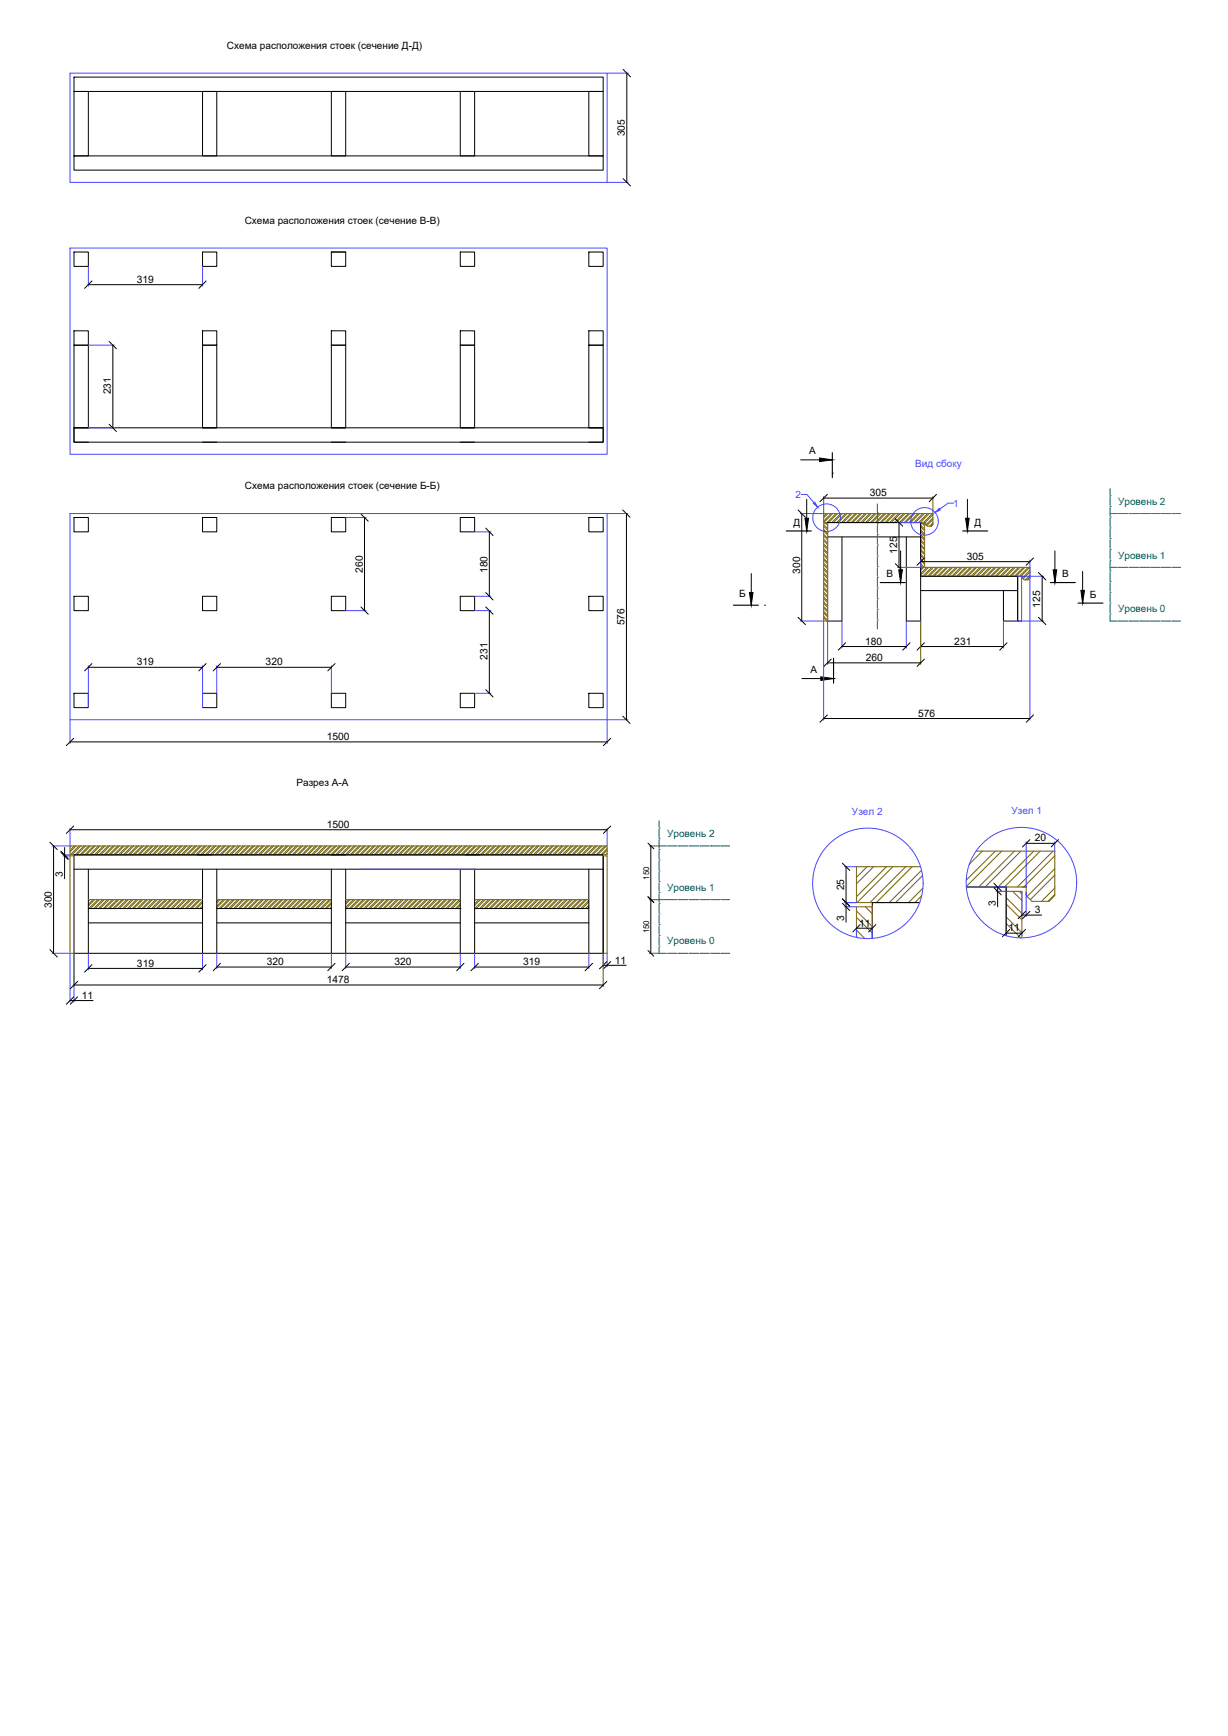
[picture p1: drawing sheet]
<svg xmlns="http://www.w3.org/2000/svg" width="420mm" height="594mm" viewBox="0 0 420 594" stroke-linecap="round" stroke-linejoin="round" font-family="sans-serif">
<g fill="none" stroke="#9d4f01" stroke-width=".34">
<path d="M281.8 179.5l1.4 1.4M282.6 179.2l.6 .6M283.1 179.2h.1M315 179.7l1.4 1.4M315.6 179.2l.8 .8M316.1 179.2l.3 .2M281.8 199.9l1.4 1.3M281.8 198.2l1.4 1.4M281.8 196.6l1.4 1.3M281.8 194.9l1.4 1.4M281.8 193.3l1.4 1.3M281.8 191.7l1.4 1.3"/>
<path d="M281.8 190l1.4 1.3M281.8 188.4l1.4 1.3M281.8 186.7l1.4 1.3M281.8 185.1l1.4 1.3M281.8 183.4l1.4 1.3M281.8 181.8l1.4 1.3M281.8 180.1l1.4 1.3M281.8 199.3l1.4 1.4M281.8 197.7l1.4 1.3M281.8 196l1.4 1.4M281.8 194.4l1.4 1.3M281.8 192.8l1.4 1.3"/>
<path d="M281.8 191.1l1.4 1.3M281.8 189.5l1.4 1.3M281.8 187.8l1.4 1.3M281.8 186.2l1.4 1.3M281.8 184.5l1.4 1.3M281.8 182.9l1.4 1.3M281.8 181.2l1.4 1.3M315 193.5l.7 .7M315 191.8l1.4 1.4M315 190.2l1.4 1.3M315 188.5l1.4 1.4M315 186.9l1.4 1.3"/>
<path d="M315 185.2l1.4 1.4M315 183.6l1.4 1.3M315 181.9l1.4 1.4M315 180.3l1.4 1.3M315 192.9l1.2 1.3M315 191.3l1.4 1.3M315 189.6l1.4 1.4M315 188l1.4 1.3M315 186.3l1.4 1.4M315 184.7l1.4 1.3M315 183l1.4 1.4M315 181.4l1.4 1.3"/>
<path d="M281.8 211.4l1.1 1.1M281.8 209.8l1.4 1.3M281.8 208.1l1.4 1.4M281.8 206.5l1.4 1.3M281.8 204.8l1.4 1.4M281.8 203.2l1.4 1.3M281.8 201.5l1.4 1.4M281.8 210.9l1.4 1.3M281.8 209.2l1.4 1.4M281.8 207.6l1.4 1.3M281.8 205.9l1.4 1.4M281.8 204.3l1.4 1.3"/>
<path d="M281.8 202.6l1.4 1.4M281.8 201l1.4 1.3M293 313.9l5.4 5.4M293 318.3l3 2.9M293 311.7l5.4 5.4M296.1 310.3l2.3 2.4M298.2 310.3l.2 .2M344.3 316l4.9 5M344.3 309.4l5.3 5.4M344.3 313.8l5.3 5.4M344.3 307.2l5.3 5.4M346.5 305l3.1 3.2"/>
<path d="M348.7 305l.9 1M24 326.2h1.3M206.4 326.2h1.3M293 320.5l.5 .4"/>
</g>
<path d="M281.8 179.2h1.4v33.3h-1.4zM315 178.8v15.4h1.4v-15h-1.4M348.2 197.2h1.3v15.3h-1.3zM25.3 292.9h-1.3v33.3M206.4 292.5v.4h1.3v33.3M344.3 305h5.3v16M344.3 303.5v16.7M293 320.8v-10.5h5.4v10.9" fill="none" stroke="#9d4f01" stroke-width=".34"/>
<g fill="none" stroke="#6f6201" stroke-width=".34">
<path d="M281.8 169.9v5.8M282.7 175.7l-.9 1M283.3 175.7l-1.5 1.5M284.4 175.7l-2.6 2.6M284.9 175.7l-3 3.1M286 175.7l-3 3.1M286.6 175.7l-3.1 3.1M287.7 175.7l-3.1 3.1M288.2 175.7l-3 3.1M289.3 175.7l-3 3.1M289.9 175.7l-3.1 3.1M291 175.7l-3.1 3.1"/>
<path d="M291.5 175.7l-3 3.1M292.6 175.7l-3 3.1M293.2 175.7l-3.1 3.1M294.3 175.7l-3.1 3.1M294.8 175.7l-3 3.1M295.9 175.7l-3 3.1M296.5 175.7l-3.1 3.1M297.6 175.7l-3.1 3.1M298.1 175.7l-3 3.1M299.2 175.7l-3 3.1M299.8 175.7l-3.1 3.1M300.9 175.7l-3.1 3.1"/>
<path d="M301.4 175.7l-3 3.1M302.5 175.7l-3 3.1M303.1 175.7l-3.1 3.1M304.2 175.7l-3.1 3.1M304.7 175.7l-3 3.1M305.8 175.7l-3 3.1M306.4 175.7l-3.1 3.1M307.5 175.7l-3.1 3.1M308 175.7l-3 3.1M309.1 175.7l-3 3.1M309.7 175.7l-3.1 3.1M310.8 175.7l-3.1 3.1"/>
<path d="M311.3 175.7l-3 3.1M312.4 175.7l-3 3.1M313 175.7l-3.1 3.1M314.1 175.7l-3.1 3.1M314.6 175.7l-3 3.1M315.7 175.7l-3 3.1M316.3 175.7l-3.1 3.1M317.4 175.7l-3.1 3.1M317.9 175.7l-3 3.1M319 175.7l-3 3.1M319.2 179.5l-.6 .6M319.2 177.8l-2.1 2.1"/>
<path d="M319.2 176.2l-2.7 2.6M319.2 178.9l-1.1 1.2M319.2 177.3l-2.4 2.3M319.2 169.9v5.8M315.5 194.2l-.5 .4M316.1 194.2l-1.1 1M317.2 194.2l-2.2 2.1M317.7 194.2l-2.7 2.6M318.8 194.2l-3.1 3M319.4 194.2l-3.1 3M320.5 194.2l-3.1 3M321 194.2l-3.1 3"/>
<path d="M322.1 194.2l-3.1 3M322.7 194.2l-3.1 3M323.8 194.2l-3.1 3M324.3 194.2l-3.1 3M325.4 194.2l-3.1 3M326 194.2l-3.1 3M327.1 194.2l-3.1 3M327.6 194.2l-3.1 3M328.7 194.2l-3.1 3M329.3 194.2l-3.1 3M330.4 194.2l-3.1 3M330.9 194.2l-3.1 3"/>
<path d="M332 194.2l-3.1 3M332.6 194.2l-3.1 3M333.7 194.2l-3.1 3M334.2 194.2l-3.1 3M335.3 194.2l-3.1 3M335.9 194.2l-3.1 3M337 194.2l-3.1 3M337.5 194.2l-3.1 3M338.6 194.2l-3.1 3M339.2 194.2l-3.1 3M340.3 194.2l-3.1 3M340.8 194.2l-3.1 3"/>
<path d="M341.9 194.2l-3.1 3M342.5 194.2l-3.1 3M343.6 194.2l-3.1 3M344.1 194.2l-3.1 3M345.2 194.2l-3.1 3M345.7 194.2l-3 3M346.8 194.2l-3 3M347.4 194.2l-3.1 3M348.5 194.2l-3.1 3M349 194.2l-3 3M350.1 194.2l-3 3M350.7 194.2l-3.1 3"/>
<path d="M351.8 194.2l-3.1 3M352.3 194.2l-3 3M352.4 197.4l-1 1M352.4 195.8l-2.3 2.3M352.4 196.9l-1.6 1.5M352.4 195.2l-2.5 2.5M296.7 296.6l-3.7 3.6M298.9 296.6l-5.9 5.8M303.3 296.6l-10.3 10.2M305.5 296.6l-12.3 12.3M309.9 296.6l-12.3 12.3M312.1 296.6l-12.3 12.3"/>
<path d="M315.3 297.8l-11.1 11.1M315.6 299.6l-9.1 9.3M336.1 291.3l-4.5 4.5M340.5 291.3l-9.9 9.9M342.7 291.3l-12.1 12.1M347.1 291.3l-12.2 12.2M349.3 291.3l-12.2 12.2M353.7 291.3l-12.2 12.2M355.9 291.3l-12.2 12.2M360.3 291.3l-12.2 12.2M360.9 299.5l-8.4 8.4M360.9 292.9l-10.6 10.6"/>
<path d="M360.9 297.3l-9.5 9.5M315.3 306.5l-2.2 2.4M315.8 304l-4.9 4.9M360.9 306.1l-2.3 2.4M360.9 303.9l-4.5 4.6"/>
</g>
<g fill="none" stroke="#6f6201" stroke-width=".34">
<path d="M281.8 175.7h37.4v3.8l-.5 .6h-1.5l-.5-.6v-.7h-34.9zM316.4 178.8h.3M315 194.2h37.4v3.7l-.5 .5h-1.5l-.5-.5v-.7h-34.9zM349.5 197.2h.4M283.2 212.6v14.7M315 212.6v14.7M24.3 289.5l-.3 .4M25.3 292.5h-1.3v-3h183.7v3h-1.3M25.4 289.5l-1.4 1.5M26 289.5l-2 2M27.1 289.5l-3.1 3M27.6 289.5l-3 3"/>
<path d="M28.7 289.5l-3 3M29.3 289.5l-3.1 3M30.4 289.5l-3.1 3M30.9 289.5l-3 3M32 289.5l-3 3M32.6 289.5l-3.1 3M33.7 289.5l-3.1 3M34.2 289.5l-3 3M35.3 289.5l-3 3M35.9 289.5l-3 3M37 289.5l-3 3M37.5 289.5l-3 3"/>
<path d="M38.7 289.5l-3.1 3M39.2 289.5l-3 3M40.3 289.5l-3.1 3M40.9 289.5l-3.1 3M42 289.5l-3.1 3M42.5 289.5l-3.1 3M43.6 289.5l-3.1 3M44.2 289.5l-3.1 3M45.3 289.5l-3.1 3M45.8 289.5l-3.1 3M46.9 289.5l-3.1 3M47.5 289.5l-3.1 3"/>
<path d="M48.6 289.5l-3.1 3M49.1 289.5l-3.1 3M50.2 289.5l-3.1 3M50.8 289.5l-3.1 3M51.9 289.5l-3.1 3M52.4 289.5l-3.1 3M53.5 289.5l-3.1 3M54.1 289.5l-3.1 3M55.2 289.5l-3.1 3M55.7 289.5l-3.1 3M56.8 289.5l-3.1 3M57.4 289.5l-3.1 3"/>
<path d="M58.5 289.5l-3.1 3M59 289.5l-3.1 3M60.1 289.5l-3.1 3M60.7 289.5l-3.1 3M61.8 289.5l-3.1 3M62.3 289.5l-3.1 3M63.4 289.5l-3.1 3M64 289.5l-3.1 3M65.1 289.5l-3.1 3M65.6 289.5l-3.1 3M66.7 289.5l-3.1 3M67.3 289.5l-3.1 3"/>
<path d="M68.4 289.5l-3.1 3M68.9 289.5l-3.1 3M70 289.5l-3.1 3M70.6 289.5l-3.1 3M71.6 289.5l-3 3M72.2 289.5l-3.1 3M73.3 289.5l-3.1 3M73.8 289.5l-3 3M74.9 289.5l-3 3M75.5 289.5l-3.1 3M76.6 289.5l-3.1 3M77.1 289.5l-3 3"/>
<path d="M78.2 289.5l-3 3M78.8 289.5l-3.1 3M79.9 289.5l-3.1 3M80.4 289.5l-3 3M81.5 289.5l-3 3M82.1 289.5l-3.1 3M83.2 289.5l-3.1 3M83.7 289.5l-3 3M84.8 289.5l-3 3M85.4 289.5l-3.1 3M86.5 289.5l-3.1 3M87 289.5l-3 3"/>
<path d="M88.1 289.5l-3 3M88.7 289.5l-3.1 3M89.8 289.5l-3.1 3M90.3 289.5l-3 3M91.4 289.5l-3 3M92 289.5l-3.1 3M93.1 289.5l-3.1 3M93.6 289.5l-3 3M94.7 289.5l-3 3M95.3 289.5l-3.1 3M96.4 289.5l-3.1 3M96.9 289.5l-3 3"/>
<path d="M98 289.5l-3 3M98.6 289.5l-3.1 3M99.7 289.5l-3.1 3M100.2 289.5l-3 3M101.3 289.5l-3 3M101.9 289.5l-3.1 3M103 289.5l-3.1 3M103.5 289.5l-3 3M104.6 289.5l-3 3M105.2 289.5l-3 3M106.3 289.5l-3 3M106.8 289.5l-3 3"/>
<path d="M107.9 289.5l-3 3M108.5 289.5l-3 3M109.6 289.5l-3 3M110.2 289.5l-3.1 3M111.3 289.5l-3.1 3M111.8 289.5l-3 3M112.9 289.5l-3 3M113.5 289.5l-3.1 3M114.6 289.5l-3.1 3M115.1 289.5l-3 3M116.2 289.5l-3 3M116.8 289.5l-3.1 3"/>
<path d="M117.9 289.5l-3.1 3M118.4 289.5l-3 3M119.5 289.5l-3 3M120.1 289.5l-3.1 3M121.2 289.5l-3.1 3M121.7 289.5l-3 3M122.8 289.5l-3 3M123.4 289.5l-3.1 3M124.5 289.5l-3.1 3M125 289.5l-3 3M126.1 289.5l-3 3M126.7 289.5l-3.1 3"/>
<path d="M127.8 289.5l-3.1 3M128.3 289.5l-3 3M129.4 289.5l-3.1 3M130 289.5l-3.1 3M131.1 289.5l-3.1 3M131.6 289.5l-3.1 3M132.7 289.5l-3.1 3M133.3 289.5l-3.1 3M134.4 289.5l-3.1 3M134.9 289.5l-3.1 3M136 289.5l-3.1 3M136.6 289.5l-3.1 3"/>
<path d="M137.7 289.5l-3.1 3M138.2 289.5l-3.1 3M139.3 289.5l-3.1 3M139.9 289.5l-3.1 3M141 289.5l-3.1 3M141.5 289.5l-3.1 3M142.6 289.5l-3.1 3M143.2 289.5l-3.1 3M144.3 289.5l-3.1 3M144.8 289.5l-3.1 3M145.9 289.5l-3.1 3M146.5 289.5l-3.1 3"/>
<path d="M147.6 289.5l-3.1 3M148.1 289.5l-3.1 3M149.2 289.5l-3.1 3M149.8 289.5l-3.1 3M150.9 289.5l-3.1 3M151.4 289.5l-3.1 3M152.5 289.5l-3.1 3M153.1 289.5l-3.1 3M154.2 289.5l-3.1 3M154.7 289.5l-3.1 3M155.8 289.5l-3.1 3M156.4 289.5l-3.1 3"/>
<path d="M157.5 289.5l-3.1 3M158 289.5l-3.1 3M159.1 289.5l-3.1 3M159.7 289.5l-3.1 3M160.7 289.5l-3 3M161.3 289.5l-3.1 3M162.4 289.5l-3.1 3M162.9 289.5l-3 3M164 289.5l-3 3M164.6 289.5l-3.1 3M165.7 289.5l-3.1 3M166.2 289.5l-3 3"/>
<path d="M167.3 289.5l-3 3M167.9 289.5l-3.1 3M169 289.5l-3.1 3M169.5 289.5l-3 3M170.6 289.5l-3 3M171.2 289.5l-3.1 3M172.3 289.5l-3.1 3M172.8 289.5l-3 3M173.9 289.5l-3 3M174.5 289.5l-3.1 3M175.6 289.5l-3 3M176.1 289.5l-3 3"/>
<path d="M177.2 289.5l-3 3M177.8 289.5l-3 3M178.9 289.5l-3 3M179.5 289.5l-3.1 3M180.6 289.5l-3.1 3M181.1 289.5l-3 3M182.2 289.5l-3 3M182.8 289.5l-3.1 3M183.9 289.5l-3.1 3M184.4 289.5l-3 3M185.5 289.5l-3 3M186.1 289.5l-3.1 3"/>
<path d="M187.2 289.5l-3.1 3M187.7 289.5l-3 3M188.8 289.5l-3 3M189.4 289.5l-3.1 3M190.5 289.5l-3.1 3M191 289.5l-3 3M192.1 289.5l-3 3M192.7 289.5l-3.1 3M193.8 289.5l-3.1 3M194.3 289.5l-3 3M195.4 289.5l-3 3M196 289.5l-3.1 3"/>
<path d="M197.1 289.5l-3.1 3M197.6 289.5l-3 3M198.7 289.5l-3 3M199.3 289.5l-3.1 3M200.4 289.5l-3.1 3M200.9 289.5l-3 3M202 289.5l-3 3M202.6 289.5l-3.1 3M203.7 289.5l-3.1 3M204.2 289.5l-3 3M205.3 289.5l-3 3M205.9 289.5l-3.1 3"/>
<path d="M207 289.5l-3.1 3M207.5 289.5l-3 3M207.7 290.9l-1.6 1.6M207.7 292l-.5 .5M207.7 290.4l-2.1 2.1M222.2 289.5h3.3M315 296.6h-22v12.3h21.7M333.9 291.3h27v15.2l-2 2h-5.8l-2-2v-3h-20.5M30.2 307.9h39.1M30.7 307.9l-.5 .5M31.8 307.9l-1.6 1.6M32.4 307.9l-2.2 2.1"/>
<path d="M33.5 307.9l-3.1 3M34 307.9l-3.1 3M35.1 307.9l-3.1 3M35.7 307.9l-3.1 3M36.8 307.9l-3.1 3M37.3 307.9l-3.1 3M38.4 307.9l-3.1 3M39 307.9l-3.1 3M40.1 307.9l-3.1 3M40.6 307.9l-3.1 3M41.7 307.9l-3 3M42.3 307.9l-3.1 3"/>
<path d="M43.4 307.9l-3.1 3M43.9 307.9l-3 3M45 307.9l-3 3M45.6 307.9l-3.1 3M46.7 307.9l-3.1 3M47.2 307.9l-3 3M48.3 307.9l-3 3M48.9 307.9l-3.1 3M50 307.9l-3.1 3M50.5 307.9l-3 3M51.6 307.9l-3 3M52.2 307.9l-3.1 3"/>
<path d="M53.3 307.9l-3.1 3M53.8 307.9l-3 3M54.9 307.9l-3 3M55.5 307.9l-3.1 3M56.6 307.9l-3.1 3M57.1 307.9l-3 3M58.2 307.9l-3 3M58.8 307.9l-3.1 3M59.9 307.9l-3.1 3M60.4 307.9l-3 3M61.5 307.9l-3 3M62.1 307.9l-3.1 3"/>
<path d="M63.2 307.9l-3.1 3M63.7 307.9l-3 3M64.8 307.9l-3 3M65.4 307.9l-3.1 3M66.5 307.9l-3.1 3M67 307.9l-3 3M68.1 307.9l-3 3M68.7 307.9l-3.1 3M69.3 310.5l-.4 .4M69.3 308.9l-2 2M69.3 310l-.9 .9M69.3 308.3l-2.6 2.6"/>
<path d="M74.2 307.9h39.2M74.7 307.9l-.5 .5M75.3 307.9l-1.1 1.1M76.4 307.9l-2.2 2.2M76.9 307.9l-2.7 2.7M78 307.9l-3 3M78.6 307.9l-3.1 3M79.7 307.9l-3.1 3M80.2 307.9l-3 3M81.3 307.9l-3 3M81.9 307.9l-3.1 3M83 307.9l-3.1 3"/>
<path d="M83.5 307.9l-3 3M84.6 307.9l-3 3M85.2 307.9l-3.1 3M86.3 307.9l-3.1 3M86.8 307.9l-3 3M87.9 307.9l-3 3M88.5 307.9l-3.1 3M89.6 307.9l-3.1 3M90.1 307.9l-3 3M91.2 307.9l-3 3M91.8 307.9l-3.1 3M92.9 307.9l-3.1 3"/>
<path d="M93.4 307.9l-3 3M94.5 307.9l-3 3M95.1 307.9l-3.1 3M96.2 307.9l-3.1 3M96.7 307.9l-3 3M97.8 307.9l-3 3M98.4 307.9l-3.1 3M99.5 307.9l-3.1 3M100 307.9l-3 3M101.1 307.9l-3 3M101.7 307.9l-3.1 3M102.8 307.9l-3.1 3"/>
<path d="M103.3 307.9l-3 3M104.4 307.9l-3.1 3M105 307.9l-3.1 3M106.1 307.9l-3.1 3M106.6 307.9l-3.1 3M107.7 307.9l-3.1 3M108.3 307.9l-3.1 3M109.4 307.9l-3.1 3M109.9 307.9l-3.1 3M111 307.9l-3.1 3M111.6 307.9l-3.1 3M112.7 307.9l-3.1 3"/>
<path d="M113.2 307.9l-3 3M113.4 309.3l-1.6 1.6M113.4 310.4l-.5 .5M113.4 308.8l-2.1 2.1M118.3 307.9h39.2M119.3 307.9l-1 .9M119.8 307.9l-1.5 1.5M120.9 307.9l-2.6 2.6M121.5 307.9l-3.1 3M122.6 307.9l-3.1 3M123.1 307.9l-3 3M124.2 307.9l-3 3"/>
<path d="M124.8 307.9l-3.1 3M125.9 307.9l-3.1 3M126.4 307.9l-3 3M127.6 307.9l-3.1 3M128.1 307.9l-3.1 3M129.2 307.9l-3.1 3M129.8 307.9l-3.1 3M130.9 307.9l-3.1 3M131.4 307.9l-3.1 3M132.5 307.9l-3.1 3M133.1 307.9l-3.1 3M134.2 307.9l-3.1 3"/>
<path d="M134.7 307.9l-3.1 3M135.8 307.9l-3.1 3M136.3 307.9l-3 3M137.4 307.9l-3 3M138 307.9l-3.1 3M139.1 307.9l-3.1 3M139.6 307.9l-3 3M140.7 307.9l-3 3M141.3 307.9l-3.1 3M142.4 307.9l-3.1 3M142.9 307.9l-3 3M144 307.9l-3 3"/>
<path d="M144.6 307.9l-3.1 3M145.7 307.9l-3.1 3M146.2 307.9l-3 3M147.3 307.9l-3 3M147.9 307.9l-3.1 3M149 307.9l-3.1 3M149.5 307.9l-3 3M150.6 307.9l-3 3M151.2 307.9l-3.1 3M152.3 307.9l-3.1 3M152.8 307.9l-3 3M153.9 307.9l-3 3"/>
<path d="M154.5 307.9l-3.1 3M155.6 307.9l-3.1 3M156.1 307.9l-3 3M157.2 307.9l-3 3M157.5 310.9h.1M157.5 309.8l-1.1 1.1M157.5 308.2l-2.8 2.7M157.5 309.3l-1.7 1.6M162.4 307.9h39.1M162.7 307.9l-.3 .3M163.8 307.9l-1.4 1.4M164.4 307.9l-2 2"/>
<path d="M165.5 307.9l-3.1 3M166 307.9l-3 3M167.1 307.9l-3 3M167.7 307.9l-3.1 3M168.8 307.9l-3.1 3M169.3 307.9l-3 3M170.4 307.9l-3 3M171 307.9l-3.1 3M172.1 307.9l-3.1 3M172.6 307.9l-3 3M173.7 307.9l-3 3M174.3 307.9l-3.1 3"/>
<path d="M175.4 307.9l-3.1 3M175.9 307.9l-3 3M177 307.9l-3 3M177.6 307.9l-3.1 3M178.7 307.9l-3.1 3M179.2 307.9l-3 3M180.3 307.9l-3 3M180.9 307.9l-3.1 3M182 307.9l-3.1 3M182.5 307.9l-3 3M183.6 307.9l-3 3M184.2 307.9l-3.1 3"/>
<path d="M185.3 307.9l-3.1 3M185.8 307.9l-3 3M186.9 307.9l-3 3M187.5 307.9l-3.1 3M188.6 307.9l-3.1 3M189.1 307.9l-3 3M190.2 307.9l-3 3M190.8 307.9l-3.1 3M191.9 307.9l-3.1 3M192.4 307.9l-3 3M193.5 307.9l-3 3M194.1 307.9l-3.1 3"/>
<path d="M195.2 307.9l-3.1 3M195.7 307.9l-3 3M196.8 307.9l-3 3M197.4 307.9l-3.1 3M198.5 307.9l-3.1 3M199.1 307.9l-3.1 3M200.2 307.9l-3.1 3M200.7 307.9l-3.1 3M201.5 310.4l-.6 .5M201.5 308.7l-2.2 2.2M201.5 309.8l-1.1 1.1M201.5 308.2l-2.8 2.7"/>
<path d="M222.2 307.9h3.3M25.3 326.3v11.3M206.4 326.3v11.3M222.2 326.2h3.3"/>
</g>
<g fill="none" stroke="#000" stroke-width=".34">
<path d="M25.3 31.3h4.9v22.1h-4.9zM25.3 26.4h181.1v4.9h-181.1zM69.3 31.3h4.9v22.1h-4.9zM113.4 31.3h4.9v22.1h-4.9zM157.5 31.3h4.9v22.1h-4.9zM201.5 31.3h4.9v22.1h-4.9zM25.3 53.4h181.1v4.8h-181.1zM25.3 86.2h4.9v5h-4.9zM69.3 86.2h4.9v5h-4.9zM113.4 86.2h4.9v5h-4.9zM113.4 86.2h4.9M157.5 86.2h4.9v5h-4.9z"/>
<path d="M201.5 86.2h4.9v5h-4.9zM25.3 113.2h4.9v4.9h-4.9zM25.3 118.1h4.9v28.3h-4.9zM69.3 113.2h4.9v4.9h-4.9zM69.3 118.1h4.9v28.3h-4.9zM113.4 113.2h4.9v4.9h-4.9zM113.4 118.1h4.9v28.3h-4.9zM157.5 113.2h4.9v4.9h-4.9zM157.5 118.1h4.9v28.3h-4.9zM201.5 113.2h4.9v4.9h-4.9zM201.5 118.1h4.9v28.3h-4.9zM25.3 146.4h181.1v4.9h-181.1z"/>
<path d="M113.4 177.1h4.9M283.2 183.7h31.8M288.1 183.7v28.8h-4.9v-33.7h31.8v33.7h-4.9v-28.8M315 197.2h33.2v15.3h-4.9v-10.4M315 202.1h33.2M25.3 292.5h181.1v33.7h-181.1zM25.3 292.5h181.1v33.7M25.3 297.4h181.1M30.2 297.4v28.8M69.3 297.4v28.8M74.2 297.4v28.8M113.4 297.4v28.8"/>
<path d="M118.3 297.4v28.8M157.5 297.4v28.8M162.4 297.4v28.8M201.5 297.4v28.8M30.2 310.9h39.1M30.2 315.8h39.1M74.2 310.9h39.2M74.2 315.8h39.2M118.3 310.9h39.2M118.3 315.8h39.2M162.4 310.9h39.1M162.4 315.8h39.1"/>
<path d="M314.7 308.9h-16.3v12.3M330.6 303.5h13.7v16.7"/>
</g>
<g fill="none" stroke="#00605c" stroke-width=".34">
<path d="M300.2 175.5h.1M300.2 179.2h.1M300.2 172.5v2.6M300.2 175.9v2.9M300.2 179.5v3M379.8 169.6h.1M379.8 173.3h.1M379.8 177h.1M379.8 167.2v2.1M379.8 170v2.9M379.8 173.7v2.9M379.8 177.3v3"/>
<path d="M379.8 175.7h2.5M382.7 175.7h.1M383.1 175.7h2.9M386.4 175.7h.1M386.7 175.7h3M390 175.7h.1M390.4 175.7h3M393.7 175.7h.1M394.1 175.7h2.9M397.4 175.7h.1M397.8 175.7h2.9M401.1 175.7h.1"/>
<path d="M401.4 175.7h2.5M300.2 182.9h.1M300.2 186.5h.1M300.2 190.2h.1M300.2 193.9h.1M300.2 197.5h.1M300.2 183.2v3M300.2 186.9v2.9M300.2 190.6v2.9M300.2 194.2v3M300.2 197.9v2.9M379.8 180.7h.1"/>
<path d="M379.8 184.3h.1M379.8 188h.1M379.8 191.7h.1M379.8 195.3h.1M379.8 199h.1M379.8 181v3M379.8 184.7v2.9M379.8 188.4v2.9M379.8 192v3M379.8 195.7v3M379.8 199.4v2.9M379.8 194.2h2.5"/>
<path d="M382.7 194.2h.1M383.1 194.2h2.9M386.4 194.2h.1M386.7 194.2h3M390 194.2h.1M390.4 194.2h3M393.7 194.2h.1M394.1 194.2h2.9M397.4 194.2h.1M397.8 194.2h2.9M401.1 194.2h.1M401.4 194.2h2.5"/>
<path d="M300.2 201.2h.1M300.2 204.9h.1M300.2 208.6h.1M300.2 212.2h.1M300.2 201.6v2.9M300.2 205.2v3M300.2 208.9v3M300.2 212.6v2.6M379.8 202.7h.1M379.8 206.4h.1M379.8 210.1h.1M379.8 203.1v2.9"/>
<path d="M379.8 206.8v2.9M379.8 210.4v2.1h2.5M382.7 212.5h.1M383.1 212.5h2.9M386.4 212.5h.1M386.7 212.5h3M390 212.5h.1M390.4 212.5h3M393.7 212.5h.1M394.1 212.5h2.9M397.4 212.5h.1M397.8 212.5h2.9"/>
<path d="M401.1 212.5h.1M401.4 212.5h2.5M225.5 283.4h.1M225.5 287h.1M225.5 290.7h.1M225.5 294.4h.1M225.5 298h.1M225.5 280.9v2.1M225.5 283.7v3M225.5 287.4v2.9M225.5 291.1v2.9M225.5 294.7v3"/>
<path d="M225.5 298.4v2.9M225.5 289.5h2.5M228.4 289.5h.1M228.8 289.5h2.9M232.1 289.5h.1M232.5 289.5h2.9M235.8 289.5h.1M236.1 289.5h3M239.4 289.5h.1M239.8 289.5h2.9M243.1 289.5h.1M243.5 289.5h2.9"/>
<path d="M246.8 289.5h.1M247.1 289.5h2.5M225.5 301.7h.1M225.5 305.4h.1M225.5 309.1h.1M225.5 312.7h.1M225.5 316.4h.1M225.5 302.1v2.9M225.5 305.8v2.9M225.5 309.4v3M225.5 313.1v3M225.5 316.8v2.9"/>
<path d="M225.5 307.9h2.5M228.4 307.9h.1M228.8 307.9h2.9M232.1 307.9h.1M232.5 307.9h2.9M235.8 307.9h.1M236.1 307.9h3M239.4 307.9h.1M239.8 307.9h2.9M243.1 307.9h.1M243.5 307.9h2.9M246.8 307.9h.1"/>
<path d="M247.1 307.9h2.5M225.5 320.1h.1M225.5 323.8h.1M225.5 320.5v2.9M225.5 324.2v2h2.5M228.4 326.2h.1M228.8 326.2h2.9M232.1 326.2h.1M232.5 326.2h2.9M235.8 326.2h.1M236.1 326.2h3M239.4 326.2h.1"/>
<path d="M239.8 326.2h2.9M243.1 326.2h.1M243.5 326.2h2.9M246.8 326.2h.1M247.1 326.2h2.5"/>
</g>
<g fill="none" stroke="#4747ff" stroke-width=".34">
<path d="M24 25h183.7v37.4h-183.7zM207.8 25h7.2M207.8 62.4h7.2M24 84.9h183.7v70.6h-183.7zM30.2 91.2v6.7M69.3 91.2v6.7M30.3 118.1h8.8M30.3 146.4h8.8M24 175.7h183.7v70.6h-183.7zM118.4 177.1h6.9M207.8 175.7h7M273.8 175.7h7.9"/>
<path d="M274.2 169.2h1.9l2.4 2.9M307.1 178.8h7.8M326.3 172.2h-1.9l-2.9 2.1M162.5 182h5.5M307.1 194.2h7.8M315 191.7v2.4M348.3 197.2h8.8M352.4 191.7v2.4M352.4 194.2v52.2M118.4 209h6.9M162.5 204.1h5.5M162.5 209h5.5"/>
<path d="M273.8 212.5h7.9M281.8 212.6v33.8M288.1 212.6v9.2M310.1 212.6v9.2M315 212.6v9.2M343.3 212.6v9.2M348.2 212.5h8.9M30.2 227.8v14.3M69.3 227.8v14.3M74.2 227.8v9.4M113.4 227.8v9.4M162.5 237.3h5.5"/>
<path d="M24 246.4v8M207.7 246.4v8M207.8 246.3h7M17.8 289.5h6.1M21.5 292.5h2.4M21.5 292.9h2.4M24 283.4v6M123.2 297.4h39.2M207.7 283.4v6M289 296.6h4M351.1 288.1v15.4M360.9 288.1v3.1"/>
<path d="M289 308.9h4M289 310.3h4M293 317.1v3.7M298.4 317.1v4M330.6 303.5h13.6M340.8 305h3.4M344.3 318.8v1.4M349.6 305.1v8.6M349.6 318.8v1.4M351.1 305.1v8.6M17.8 326.2h6.1M24 326.3v16.6"/>
<path d="M25.3 326.3v16.6M30.2 326.3v5.6M69.3 326.3v5.6M74.2 326.3v5.1M113.4 326.3v5.1M118.3 326.3v5.1M157.5 326.3v5.1M162.4 326.3v5.1M201.5 326.3v5.1M206.4 326.3v4.5M207.7 326.3v4.5"/>
<circle cx="282.8" cy="177.2" r="4.7"/>
<circle cx="316.3" cy="178.4" r="4.7"/>
<circle cx="296.9" cy="302.3" r="18.9"/>
<circle cx="349.5" cy="302" r="18.9"/>
</g>
<g fill="none" stroke="#000" stroke-width=".34">
<path d="M213.2 23.8l2.5 2.5M214.5 25v37.4M213.2 61.1l2.5 2.5M30.2 97.4h39.1M31.5 96.2l-2.5 2.5M70.5 96.2l-2.5 2.5M37.3 116.9l2.5 2.5M38.6 118.1v28.3M37.3 145.2l2.5 2.5M273.9 157.4h10.9M123.5 175.9l2.5 2.5M124.7 177.1v31.9"/>
<path d="M213.1 174.5l2.5 2.5M214.3 175.7v70.6M273 174.5l2.6 2.5M274.3 175.7v36.8M276 170.9v10.8M284.8 161.9h.1M306.3 177.6l2.6 2.5M307.6 178.8v15.4M331 170.9v10.8M166.2 180.7l2.5 2.6M167.4 182v22.1M257 196.3v10.8"/>
<path d="M276 181.7h.1M306.3 192.9l2.6 2.5M308.1 199.4h.1M308.1 188.5v10.9M315 192.2h37.4M316.3 190.9l-2.5 2.5M331 181.7h.1M353.6 190.9l-2.5 2.5M355.3 195.9l2.5 2.6M356.6 197.2v15.3M360.9 199.4h.1M360.9 188.5v10.9"/>
<path d="M370.4 195.6v10.8M123.5 207.7l2.5 2.5M166.2 202.8l2.5 2.5M166.2 207.7l2.5 2.5M167.4 209v28.3M261.6 207.1h.1M273 211.3l2.6 2.5M289.3 220l-2.5 2.5M311.4 220l-2.5 2.5M316.3 220l-2.5 2.5M344.6 220l-2.5 2.5M355.3 211.3l2.5 2.5"/>
<path d="M370.4 206.4h.1M30.2 228.4h39.1M31.5 227.1l-2.5 2.5M70.5 227.1l-2.5 2.5M74.2 228.4h39.2M75.4 227.1l-2.5 2.5M114.6 227.1l-2.5 2.5M166.2 236l2.5 2.5M274.4 232.2h10.8M285.2 232.2h.1M288.1 221.2h22M315 221.2h28.3"/>
<path d="M24 253.9h183.7M25.2 252.7l-2.5 2.5M209 252.7l-2.5 2.5M213.1 245.1l2.5 2.5M281.8 245.9h70.6M283.1 244.7l-2.6 2.5M353.6 244.7l-2.5 2.5M17.1 288.2l2.5 2.5M18.3 289.5v36.7M20.8 291.3l2.5 2.5M20.8 291.6l2.5 2.5M22.1 290v10.7"/>
<path d="M24 283.9h183.7M25.2 282.7l-2.5 2.5M209 282.7l-2.5 2.5M288.2 295.4l2.5 2.5M289.5 296.6v19M351.1 288.6h9.8M352.4 287.3l-2.6 2.5M362.2 287.3l-2.5 2.5M288.2 307.6l2.5 2.5M288.2 309.1l2.5 2.5M293 317.6h5.4M294.3 316.4l-2.5 2.5"/>
<path d="M299.7 316.4l-2.5 2.5M340.1 302.3l2.5 2.5M340.1 303.8l2.5 2.5M341.3 303.5v6.8M344.3 319.3h5.3M345.5 318.1l-2.5 2.5M349.6 313.2h6.8M350.9 311.9l-2.5 2.5M350.9 318.1l-2.5 2.5M352.4 311.9l-2.6 2.5M17.1 325l2.5 2.5M30.2 331.4h39.1"/>
<path d="M31.5 330.1l-2.5 2.6M70.5 330.1l-2.5 2.6M74.2 330.9h39.2M75.4 329.7l-2.5 2.5M114.6 329.7l-2.5 2.5M118.3 330.9h39.2M119.5 329.7l-2.4 2.5M158.7 329.7l-2.4 2.5M162.4 330.9h39.1M163.7 329.7l-2.6 2.5M202.7 329.7l-2.5 2.5M206.4 330.3h7.8"/>
<path d="M207.6 329.1l-2.5 2.5M209 329.1l-2.5 2.5M24 342.4h7.8M25.2 341.1l-2.5 2.6M26.5 341.1l-2.5 2.6"/>
</g>
<path d="M281.8 170.4h37.4M283.1 169.2l-2.6 2.5M320.4 169.2l-2.5 2.5" fill="none" stroke="#000" stroke-width=".34"/>
<g fill="#4747ff" stroke="#4747ff" stroke-width=".34">
<path d="M319.9 175.4l1.4-1.4 .4 .5z"/>
<path d="M278.3 172.3l.5-.5 1 1.7z"/>
</g>
<path d="M284.8 154.9v8.6M269 181.7h8.6M301.2 199.4h8.5M329.4 181.7h8.5M359.4 199.4h8.5M250.9 207.1h8.6M368.9 206.4h8.5M285.2 225.2v8.6" fill="none" stroke="#000" stroke-width=".38"/>
<path d="M280.4 156.7l4.4 .7-4.4 .6zM275.4 177.3h1.2l-.6 4.4zM307.5 195h1.2l-.6 4.4zM330.4 177.3h1.2l-.6 4.4zM360.3 195h1.3l-.7 4.4zM256.4 202.7h1.2l-.6 4.4zM369.8 202h1.3l-.7 4.4zM280.8 231.6l4.4 .6-4.4 .6z" fill="#000" stroke="#000" stroke-width=".34"/>
<!-- layer: 0 -->
<g fill="none" stroke="#000" stroke-width=".34">
<path d="M30.2 146.4h-4.9v4.9h4.9M69.3 151.3h4.9M69.3 146.4h4.9M113.4 151.3h4.9M113.4 146.4h4.9M157.5 151.3h4.9M157.5 146.4h4.9M201.5 146.4h4.9v4.9h-4.9M25.3 177.1h4.9v4.9h-4.9zM69.3 177.1h4.9v4.9h-4.9zM113.4 177.1h4.9v4.9h-4.9zM157.5 177.1h4.9v4.9h-4.9z"/>
<path d="M201.5 177.1h4.9v4.9h-4.9zM25.3 204.1h4.9v4.9h-4.9zM69.3 204.1h4.9v4.9h-4.9zM113.4 204.1h4.9v4.9h-4.9zM157.5 204.1h4.9v4.9h-4.9zM201.5 204.1h4.9v4.9h-4.9zM25.3 237.3h4.9v4.9h-4.9zM69.3 237.3h4.9v4.9h-4.9zM113.4 237.3h4.9v4.9h-4.9zM157.5 237.3h4.9v4.9h-4.9zM201.5 237.3h4.9v4.9h-4.9z"/>
</g>
<path d="M283.2 226.8h31.8M284.4 225.6l-2.5 2.5M316.3 225.6l-2.5 2.5M221.7 288.5l2 2M222.7 289.5v36.7M221.7 306.9l2 1.9M25.3 337.1h181.1M26.5 335.8l-2.5 2.5M207.6 335.8l-2.5 2.5M221.7 325.3l2 1.9" fill="none" stroke="#000" stroke-width=".34"/>
<g font-size="3.5">
<text x="213.8" y="46.7" transform="rotate(-90 213.8 46.7)">305</text>
<text x="46.8" y="96.8">319</text>
<text x="38" y="134.9" transform="rotate(-90 38 134.9)">231</text>
<text x="297.6" y="169.8">305</text>
<text x="307" y="189.5" transform="rotate(-90 307 189.5)">125</text>
<text x="330.8" y="191.6">305</text>
<text x="124.1" y="195.9" transform="rotate(-90 124.1 195.9)">260</text>
<text x="166.8" y="196.1" transform="rotate(-90 166.8 196.1)">180</text>
<text x="273.7" y="196.4" transform="rotate(-90 273.7 196.4)">300</text>
<text x="355.9" y="207.9" transform="rotate(-90 355.9 207.9)">125</text>
<text x="213.7" y="214" transform="rotate(-90 213.7 214)">576</text>
<text x="296" y="220.6">180</text>
<text x="326.5" y="220.6">231</text>
<text x="46.8" y="227.7">319</text>
<text x="90.9" y="227.7">320</text>
<text x="166.8" y="225.8" transform="rotate(-90 166.8 225.8)">231</text>
<text x="296.2" y="226.2">260</text>
<text x="314.2" y="245.3">576</text>
<text x="111.8" y="253.3">1500</text>
<text x="111.8" y="283.4">1500</text>
<text x="354.1" y="288">20</text>
<text x="21.5" y="300.3" transform="rotate(-90 21.5 300.3)">3</text>
<text x="288.9" y="304.7" transform="rotate(-90 288.9 304.7)">25</text>
<text x="17.7" y="310.8" transform="rotate(-90 17.7 310.8)">300</text>
<text x="340.7" y="309.9" transform="rotate(-90 340.7 309.9)">3</text>
<text x="288.9" y="315.2" transform="rotate(-90 288.9 315.2)">3</text>
<text x="293.9" y="317.1">11</text>
<text x="354" y="312.5">3</text>
<text x="345.1" y="318.7">11</text>
<text x="210.4" y="329.7">11</text>
<text x="46.9" y="330.8">319</text>
<text x="91.3" y="330.3">320</text>
<text x="135" y="330.3">320</text>
<text x="179" y="330.3">319</text>
<text x="28" y="341.8">11</text>
<text x="111.8" y="336.5">1478</text>
</g>
<g font-size="3.4">
<text x="77.6" y="16.7">Схема расположения стоек (сечение Д-Д)</text>
<text x="83.7" y="76.6">Схема расположения стоек (сечение В-В)</text>
<text x="276.9" y="155.4">А</text>
<text x="83.8" y="167.4">Схема расположения стоек (сечение Б-Б)</text>
<text x="271.4" y="179.9">Д</text>
<text x="333.4" y="179.9">Д</text>
<text x="303.3" y="197.5">В</text>
<text x="363.4" y="197.5">В</text>
<text x="252.9" y="204.4">Б</text>
<text x="372.9" y="204.6">Б</text>
<text x="277.3" y="230.3">А</text>
<text x="101.4" y="268.8">Разрез А-А</text>
</g>
<g font-size="3.4" fill="#4747ff">
<text x="313.1" y="159.8">Вид сбоку</text>
<text x="272.2" y="170.5">2</text>
<text x="326.2" y="173.4">1</text>
<text x="291.5" y="279">Узел 2</text>
<text x="346.1" y="278.6">Узел 1</text>
</g>
<g font-size="3.4" fill="#00605c">
<text x="382.6" y="172.6">Уровень 2</text>
<text x="382.6" y="191.3">Уровень 1</text>
<text x="382.6" y="209.4">Уровень 0</text>
<text x="228.3" y="286.4">Уровень 2</text>
<text x="228.3" y="305">Уровень 1</text>
<text x="228.3" y="323.1">Уровень 0</text>
</g>
<g font-size="2.7">
<text x="222.1" y="301" transform="rotate(-90 222.1 301)">150</text>
<text x="222.1" y="319.4" transform="rotate(-90 222.1 319.4)">150</text>
</g>
</svg>
